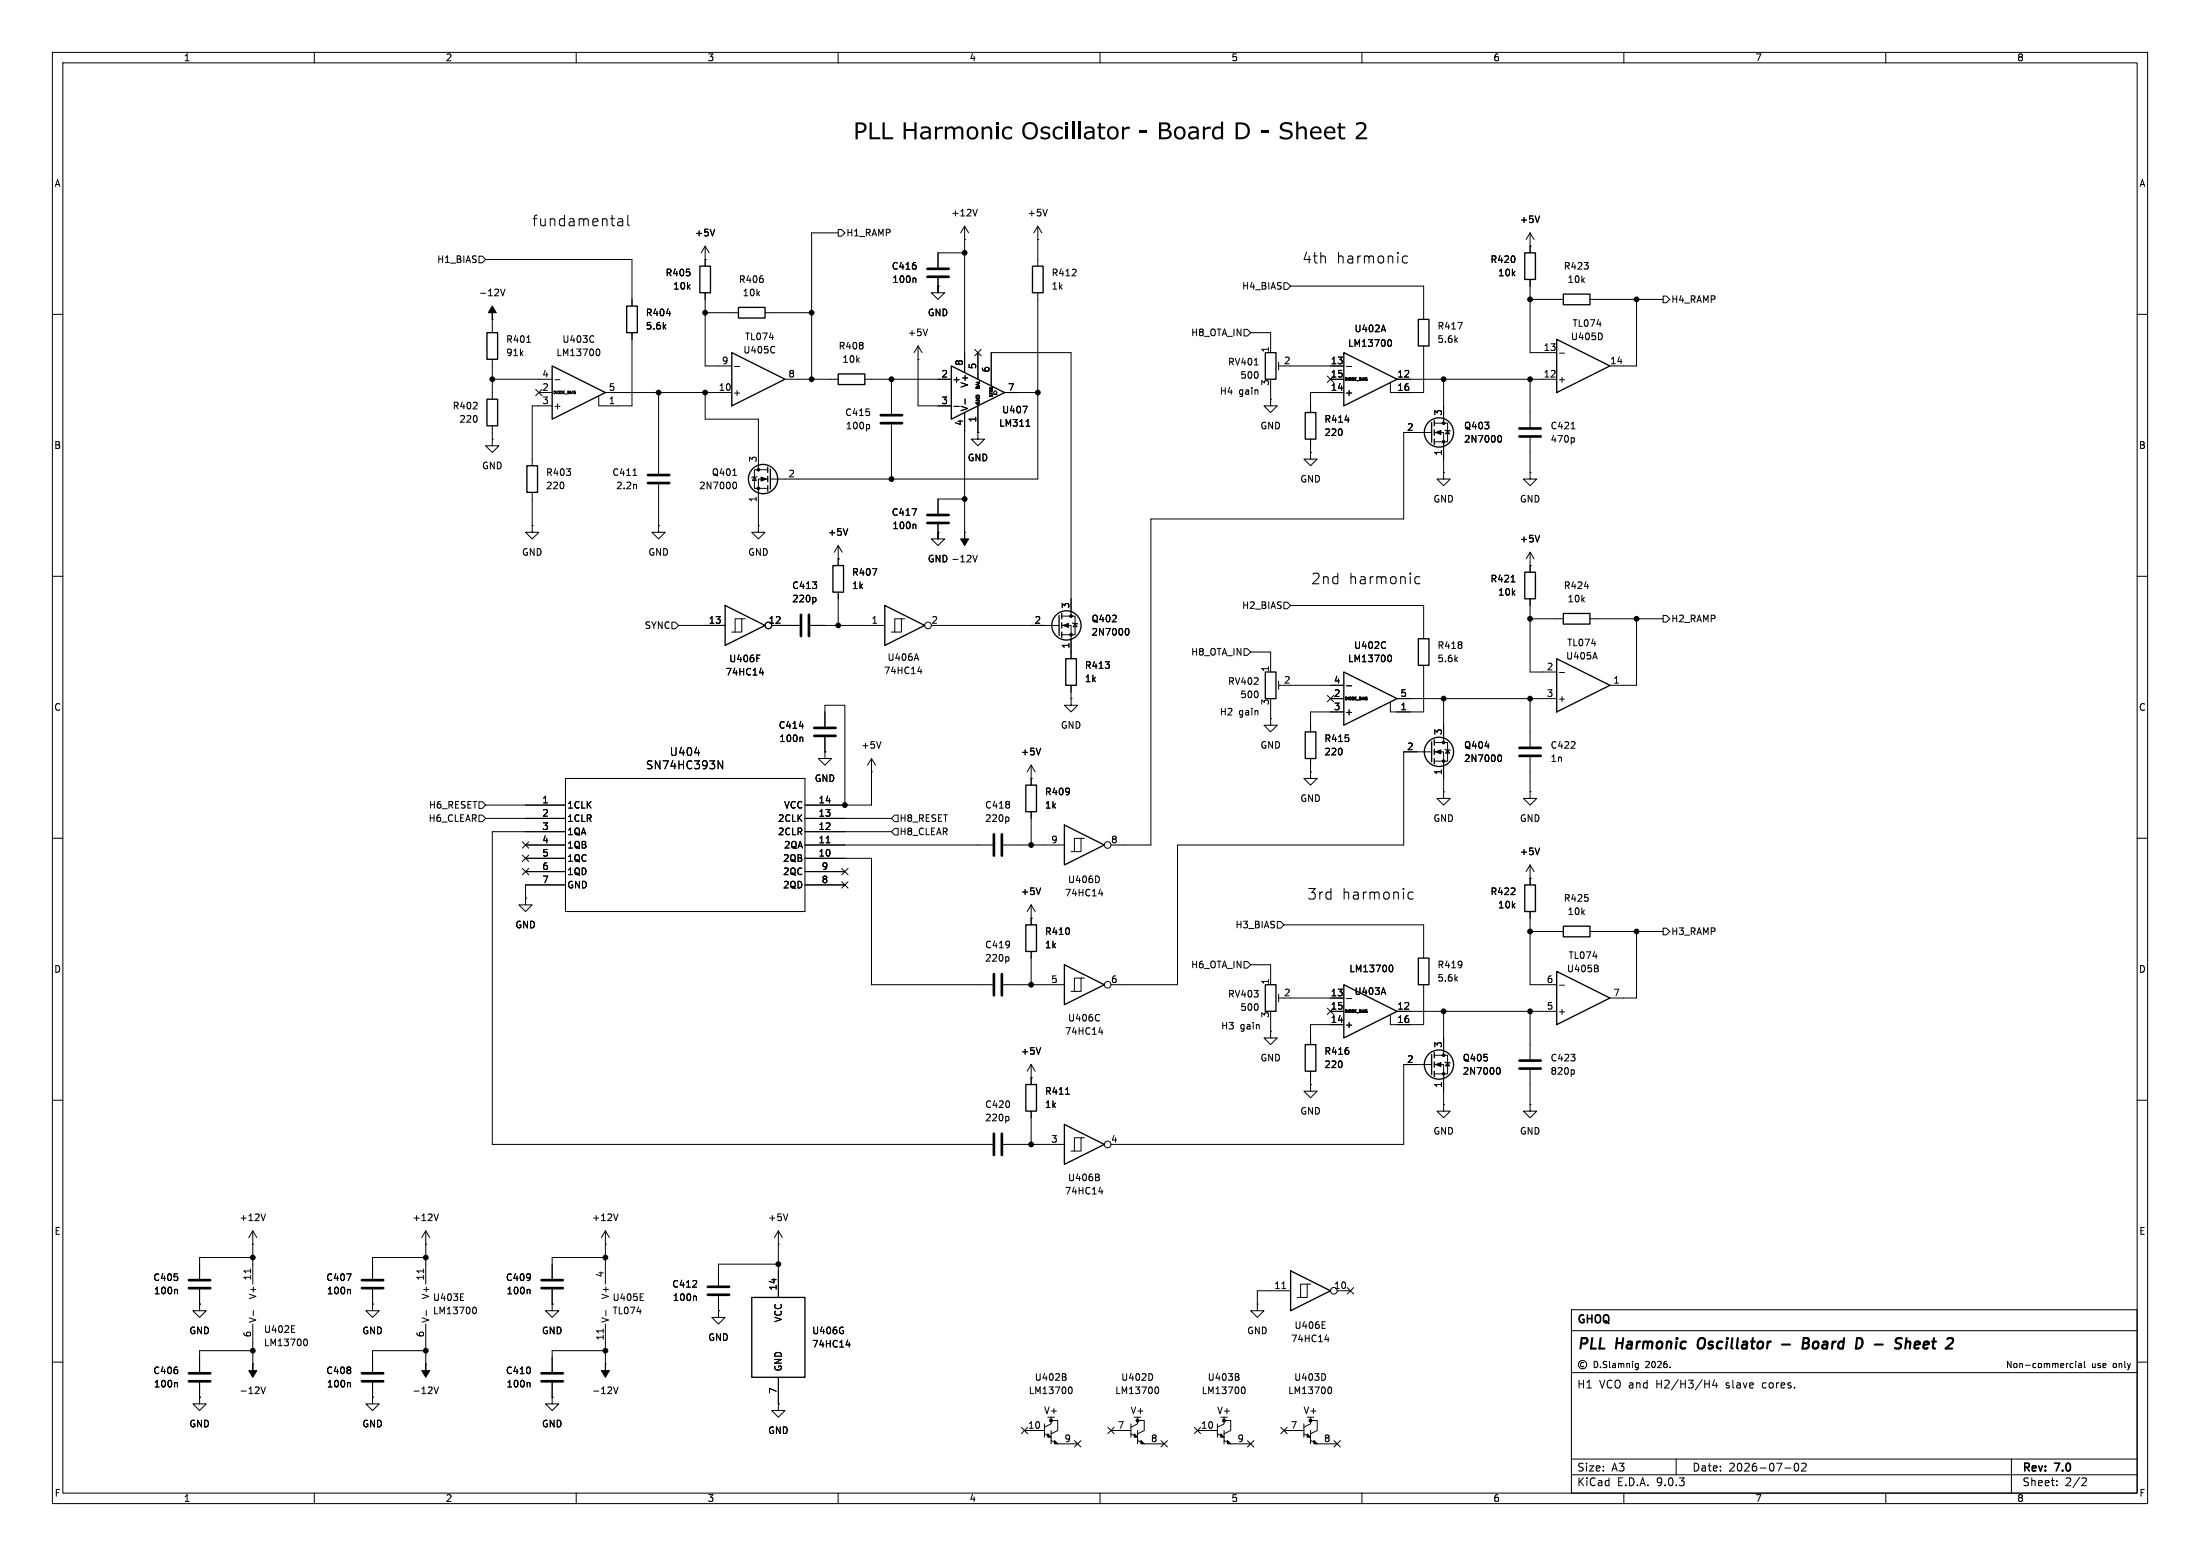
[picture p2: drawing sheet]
<svg xmlns="http://www.w3.org/2000/svg" width="420mm" height="297mm" viewBox="0 0 420 297" stroke-linecap="round" stroke-linejoin="round" font-family="sans-serif">
<g fill="none" stroke="#000" stroke-width=".19">
<path d="M10 10h400v277h-400zM12 12h396v273h-396zM60 10v2M110 10v2M160 10v2M210 10v2M260 10v2M310 10v2M360 10v2M186.6 39.9l-.5 1.3M199.9 39.9l-.4 1.3M91.4 48.9h.7l.6 .6-.6 .7h-.7z"/>
<path d="M92.7 49.5h27.9v8.9M95.6 55.2l.4 1.3 .4-1.3M118 41.8l.2-.1 .6 .1 .1 1.3M118.9 42.2l-.7 .1a.4 .4 0 0 0-.3 .4 .4 .4 0 0 0 .3 .4l.7-.1M119.9 41.1v1.7l.2 .3M127.2 59.8h.8M134.6 49.5h.1M134.6 55.9v14h5.1M134.6 47l-.7 1.3M134.6 47l.8 1.3M134.6 47v3.8M134.6 59.7h6.4"/>
<path d="M136.4 43.8l-.4 1.2M146 59.7h8.9M160 43.8h.7l.6 .7-.6 .6h-.7zM160 44.5h-5.1v27.9M174.7 53.1l.1 .2v.6M179.1 53.1v2.8h-1.3l1.3 1.3 1.2-1.3h-1.2v-1.3M179.1 54.6h.1M184.1 45.7h.1M184.1 43.2l.8 1.3M184.1 43.2l-.7 1.3M184.1 43.2v27.9M184.1 48.3h-5v2.8"/>
<path d="M198.1 45.7h.1M198.1 43.2v7.6M198.1 55.9v35.5h-51M198.1 43.2l.8 1.3M198.1 43.2l-.7 1.3M245.1 54h.6l.7 .6-.7 .6h-.6zM246.4 54.6h25.4v6.4M268.7 49l-.6-.1-.4 .3v.6l.2 .3 .2 .1 .6-.1M292.1 47h.1M292.1 44.5v3.8M292.1 53.3v14h5.1M292.1 57.2h6.3"/>
<path d="M292.1 44.5l-.8 1.2M292.1 44.5l.8 1.2M293.9 41.2l-.4 1.3M303.5 57.2h14M312.4 57.2v12.7h-5.1M317.5 56.5h.6l.7 .7-.7 .6h-.6zM10 60h2M94 61h.1M94 72.4h11.4M94 61v2.5M94 68.6v7.6M100.6 65.3h.7"/>
<path d="M102.3 74.3l1.2 1.2M102.9 74.9h2.5M103.5 74.3l-1.2 1.2M105.4 77.5h-3.8v11.4M105.9 72.5h1M113.3 64.1l.1 .1M113.4 65.2l-.1 .1M114 66.7l.1-.1a.68 .68 0 0 1 .4 .7 .68 .68 0 0 1-.4 .6l-.1-.1M115.6 74.9h24.1M120.6 63.5v14h-6.3v-1.9M125.7 74.9v15.5M134.6 74.9v5.1h10.2v9.7"/>
<path d="M140.2 69.9h1M147.8 66.2h.1M147.9 67.3h-.1M149.9 72.4h10.1M165.1 72.4h16.5M170.2 72.4v6.6M175.3 68.6h.1M175.3 66v11.5h6.3M175.3 66l-.8 1.3M175.3 66l.7 1.3M177.1 62.8l-.4 1.3M182.1 77.6h1"/>
<path d="M184.1 78.7v22.9M184.2 76.2v.9M186.1 66.7l1.2 1.2M186.7 67.3v5.1M186.7 77.5v5.1M187.3 66.7l-1.2 1.2M189.2 73.7v-6.4h15.3v50.3M189.6 75.3h.4l-.4-.4 .4-.4 .4 .4-.4 .4h.4M191.8 74.9h6.3M195.3 77.5h.8l-.5 1.3M237.5 62.9h.6l.7 .6-.7 .6h-.6zM238.8 63.5h3.8v3.8"/>
<path d="M239.5 69.7h.7M242.6 76.2v1.3h1.2l-1.2 1.2-1.3-1.2h1.3M242.6 76.2h.1M242.6 73.7v2.5M244.1 69.9h1M244.1 69.1v1.5M246.4 69.9h10.1M253.4 71.8l1.2 1.2M254 72.4h2.5M254.6 71.8l-1.2 1.2M256.5 74.9h-6.3v3.8M257.1 69.9h.9"/>
<path d="M264.1 62l.4 1.3M265.1 64.9l.1-.1a.68 .68 0 0 1 .5 .7 .68 .68 0 0 1-.5 .6h-.1M266.7 72.4h30.5M271.8 66v8.9h-6.4v-1.9M275.6 72.4v8.4M278.3 61.5h.8l-.5 1.3M292.1 72.4v9.1M297.7 67.4h1M305.8 63.9v.6M408 60h2M94 83.8v1.3h1.2l-1.2 1.3-1.3-1.3h1.3M94 83.8h.1"/>
<path d="M94 81.3v2.5M101.6 94v6.3M120.8 90.7h.8M121.4 92.5l.1 .8M125.7 92.5v7.8M139.9 90.7h.7M140.1 92.1l.1-.1a.68 .68 0 0 1 .4 .7 .68 .68 0 0 1-.4 .6l-.1-.1M144 91.1l.4 .6h-.8zM144.5 90.9l-1 .3M146.6 89.7h-2.6v3.5h2.6M146.6 91.4h-1.8v8.9M165.8 81l.2 .3v.3l-.2 .3"/>
<path d="M170.2 81v10.4M174.1 97.1h.9l-.6 1.3M184.1 95.3h-5v2.7M186.7 82.6v1.2h1.3l-1.3 1.3-1.3-1.3h1.3M186.7 82.6h.1M195.9 81.4h.7M250.2 86.4v1.2h1.3l-1.3 1.3-1.3-1.3h1.3M250.2 86.4h.1M250.2 83.8v2.6M256.8 80.2h.8M273.3 82.6h-5.3v16.5h-48.3v62.2h-7.6M273.8 80.8h2.6v3.5h-2.6"/>
<path d="M273.8 82.6h1.8v7.6M275.6 90.2v1.2h-1.3l1.3 1.3 1.3-1.3h-1.3M275.6 90.2h.1M275.8 82l1.1 .3M276.4 82.2l.3 .6h-.7zM286.1 83.2l.1-.1a.68 .68 0 0 1 .5 .7 .68 .68 0 0 1-.5 .6l-.1-.1M292.1 90.2v1.2h1.3l-1.3 1.3-1.3-1.3h1.3M292.1 90.2h.1M292.1 83.6v6.6M300 81.9h.7M300.3 83.6l.3 .2v.4l-.3 .2M10 110h2"/>
<path d="M101.6 100.3v1.3h1.3l-1.3 1.3-1.3-1.3h1.3M101.6 100.3h.1M125.7 100.3v1.3h1.3l-1.3 1.3-1.2-1.3h1.2M125.7 100.3h.1M128.3 118.7h.6l.6 .7-.6 .6h-.6zM129.5 119.4h8.9M141.6 118.1h-1.3v2.6M142.2 118.1h-.6v2.6h-1.9M144.8 100.3v1.3h1.2l-1.2 1.3-1.3-1.3h1.3M144.8 100.3h.1M147.3 119.4h5.4M154.7 119.4h14.2"/>
<path d="M155.5 114l.3 .3v.3l-.3 .3M160 106.7h.1M160 104.1v3.9M160 113v6.4M160 104.1l.8 1.3M160 104.1l-.7 1.3M161.8 100.9l-.4 1.3M166.5 108.5h.9l-.6 1.3M172.1 118.1h-1.3v2.6M172.7 118.1h-.6v2.6h-1.9M174.7 100.1l.1 .1v.7M177.8 119.4h24.4"/>
<path d="M179.1 100.1v2.8h-1.3l1.3 1.2 1.2-1.2h-1.2v-1.3M179.1 101.6h.1M184.1 101.6h.1M185.7 106l.4 1.3 .5-1.3M202.7 117.6h2.5v3.6h-2.5M202.7 119.4h1.8v6.3M204.7 118.9l1 .2M205.2 119l.4 .6h-.7zM245.1 114.9h.6l.7 .7-.7 .6h-.6zM246.4 115.6h25.4v6.3M271.1 110.2l-.6-.1-.4 .4v.5l.2 .3 .2 .1 .6-.1M288.5 111.1h.7"/>
<path d="M292.1 108h.1M292.1 105.4v3.8M292.1 114.3v14h5.1M292.1 105.4l-.8 1.3M292.1 105.4l.8 1.3M292.1 118.1h6.3M293.9 102.2l-.4 1.2M302.5 111.9h.8M303.5 118.1h14M312.4 118.1v12.7h-5.1M317.5 117.5h.6l.7 .6-.7 .6h-.6zM408 110h2"/>
<path d="M144.5 125h.6M145 128.4h.8M145.6 128v.8M152.6 138.6h.8M157.5 138.7v-4.1h3.8v19.1M174.9 124.8l.5 1.3M175.2 128.2h.8M175.8 127.7v.9M204.5 133.4v1.2h1.2l-1.2 1.3-1.3-1.3h1.3M204.5 133.4h.1M204.5 130.8v2.6M215 120h.1a.68 .68 0 0 1 .4 .6 .68 .68 0 0 1-.4 .6h-.1"/>
<path d="M237.5 123.8h.6l.7 .7-.7 .6h-.6zM238.8 124.5h3.8v3.8M242.6 137.2v1.2h1.2l-1.2 1.3-1.3-1.3h1.3M242.6 137.2h.1M242.6 134.6v2.6M244.1 130v1.6M244.1 130.8h1M246.4 130.8h10.1M253.4 132.7l1.2 1.3M254 133.4h2.5M254.6 132.7l-1.2 1.3M256.5 135.9h-6.3v3.8"/>
<path d="M257.1 130.9h.9M264.4 122.6h.1M264.5 123.6l-.1 .1M265.1 125.1l.1-.1a.68 .68 0 0 1 .5 .7 .68 .68 0 0 1-.5 .6l-.1-.1M266.7 133.4h30.5M271.8 127v8.9h-6.4v-1.9M275.6 133.4v8.3M292.1 133.4v9.1M297.7 128.4h1M304.5 124.5l.4 1.3M10 160h2M91.4 155.6h.7l.6 .6-.6 .6h-.7z"/>
<path d="M91.4 153h.7l.6 .7-.6 .6h-.7zM92.7 153.7h15.2M92.7 156.2h15.2M107.9 148.6h45.8v25.4h-45.8zM107.9 158.8h-13.9v59.6h95.5M132.6 143.7h1M137.1 145.2l.9 1.5v-1.5M153.1 140.7l.2 .2v.6M153.7 156.2h16.5M153.7 158.8h16.5M157.5 143.5v1.3h1.2l-1.2 1.3-1.3-1.3h1.3M157.5 143.5h.1"/>
<path d="M157.5 140.7v2.8M166.4 147.3h.1M166.4 144.8v8.9h-12.7M166.4 144.8l.7 1.3M166.4 144.8l-.8 1.3M168.2 141.5l-.4 1.3M170.8 158.1h.6v1.3h-.6l-.6-.6zM170.8 155.6h.6v1.2h-.6l-.6-.6zM192.4 155.9l.2 .3v.3l-.2 .3M196.8 148.6h.1M196.8 146.1l.8 1.2M196.8 146.1l-.7 1.2"/>
<path d="M196.8 146.1v3.8M196.8 154.9v6.4M198.7 142.8l-.5 1.3M250.2 147.3v1.3h1.3l-1.3 1.3-1.3-1.3h1.3M250.2 147.3h.1M250.2 144.8v2.5M273.3 143.5h-5.3v17.8h-43.2v26.7h-12.7M273.8 141.7h2.6v3.6h-2.6M273.8 143.5h1.8v7.6M275.6 151.1v1.3h-1.3l1.3 1.3 1.3-1.3h-1.3M275.6 151.1h.1M275.8 143l1.1 .3"/>
<path d="M276.4 143.1l.3 .7h-.7zM286.1 144.1h.1a.68 .68 0 0 1 .5 .6 .68 .68 0 0 1-.5 .7l-.1-.1M292.1 151.1v1.3h1.3l-1.3 1.3-1.3-1.3h1.3M292.1 151.1h.1M292.1 144.5v6.6M408 160h2M99.7 163.2l1.2 1.2M99.7 160.7l1.2 1.2M99.7 165.8l1.2 1.2M100.3 171.5v1.2h1.3l-1.3 1.3-1.2-1.3h1.2M100.3 171.5h.1M100.3 161.3h7.6"/>
<path d="M100.3 163.8h7.6M100.3 166.4h7.6M100.9 163.2l-1.2 1.2M100.9 160.7l-1.2 1.2M100.9 165.8l-1.2 1.2M107.9 168.9h-7.6v2.6M153.7 161.3h35.8M153.7 163.8h12.7v24.2h23.1M153.7 166.4h7.6M153.7 168.9h7.6M157.7 160.9h.7M160.7 168.3l1.2 1.2"/>
<path d="M160.7 165.8l1.2 1.2M161.9 168.3l-1.2 1.2M161.9 165.8l-1.2 1.2M191.5 161.3h11.7M196.8 175.3h.1M196.8 172.7v3.8M196.8 172.7l.8 1.3M196.8 172.7l-.7 1.3M198.7 169.5l-.5 1.3M206.4 160h-1.3v2.6M207 160h-.6v2.6h-1.9M209.8 170.6h.7"/>
<path d="M209.8 167.5v.7M210.4 170.2v.8M243.8 175.9h.7l.6 .6-.6 .7h-.7zM245.1 176.5h26.7v6.4M269.8 170.4l-.6-.1-.4 .4v.5l.2 .3 .2 .1 .6-.1M292.1 167.6h.1M292.1 174v14h5.1M292.1 165.1v3.8M292.1 177.8h6.3M292.1 165.1l-.8 1.3M292.1 165.1l.8 1.3M293.9 161.9l-.4 1.2"/>
<path d="M303.5 177.8h14M312.4 177.8v12.7h-5.1M317.5 177.2h.6l.7 .6-.7 .6h-.6zM191.5 188h11.7M192.4 182.6l.2 .3v.3l-.2 .3M196.8 181.6v6.4M198.7 200l-.5 1.2M206.4 186.7h-1.3v2.5M207 186.7h-.6v2.5h-1.9M209.8 197h.7M209.8 193.7h.1M209.9 194.8h-.1"/>
<path d="M210.4 196.6v.8M237.5 183.5h.6l.7 .7-.7 .6h-.6zM238.8 184.2h3.8v3.8M242.6 196.9v1.2h1.2l-1.2 1.3-1.3-1.3h1.3M242.6 196.9h.1M242.6 194.3v2.6M244.1 189.7v1.6M244.1 190.5h1M246.4 190.5h10.1M253.4 192.4l1.2 1.2M254 193h2.5M254.6 192.4l-1.2 1.2"/>
<path d="M256.5 195.6h-6.3v3.8M257.1 190.6h.9M264.1 188.5l.4 1.3M265.4 184.3l.1-.1a.68 .68 0 0 1 .4 .7 .68 .68 0 0 1-.4 .6l-.1-.1M266.7 193h30.5M271.8 188v7.6h-6.4v-1.9M275.6 193v8.4M292.1 193v9.2M297.7 188.1h1M304.8 184.8l.3 .3v.3l-.2 .1M305 184.3l.1 .2-.1 .3M10 210h2"/>
<path d="M191.5 218.4h11.7M192.4 213.1l.2 .2v.4l-.2 .2M196.8 205.7h.1M196.8 203.2v3.8M196.8 212.1v6.3M196.8 203.2l.8 1.3M196.8 203.2l-.7 1.3M203.4 208.9h.8M206.4 217.2h-1.3v2.5M207 217.2h-.6v2.5h-1.9M250.2 207v1.3h1.3l-1.3 1.3-1.3-1.3h1.3M250.2 207h.1"/>
<path d="M250.2 204.5v2.5M273.3 203.2h-5.3v15.2h-55.9M273.8 201.4h2.6v3.6h-2.6M273.8 203.2h1.8v7.6M275.6 210.8v1.3h1.3l-1.3 1.3-1.3-1.3h1.3M275.6 210.8h.1M275.8 202.7l1.1 .2M276.4 202.8l.3 .7h-.7zM285.8 203.8h.2a.68 .68 0 0 1 .4 .6 .68 .68 0 0 1-.4 .6h-.2M292.1 210.8v1.3h1.3l-1.3 1.3-1.3-1.3h1.3M292.1 210.8h.1M292.1 204.2v6.6"/>
<path d="M300.3 204.2l.3 .2v.4l-.3 .2M408 210h2M48.3 237.5h.1M48.3 234.9l-.8 1.3M48.3 234.9l.7 1.3M48.3 234.9v10.2M50.7 231.7l-.4 1.3M81.3 237.5h.1M81.3 234.9l-.8 1.3M81.3 234.9l.7 1.3M81.3 234.9v10.2M83.7 231.7l-.4 1.3"/>
<path d="M115.6 237.5h.1M115.6 234.9v10.2M115.6 234.9l-.8 1.3M115.6 234.9l.7 1.3M118 231.7l-.4 1.3M148.6 237.5h.1M148.6 234.9v12.7M148.6 234.9l.8 1.3M148.6 234.9l-.8 1.3M150.4 231.7l-.4 1.3M209.6 224.7l.3 .2-.1 .3-.2 .2M209.7 224.2l.1 .1-.1 .3"/>
<path d="M209.8 227.5h.7M210.4 227.1v.8M33.7 246.1l.2 .2v.7M38.1 248.9v1.3h1.3l-1.3 1.3-1.3-1.3h1.3M38.1 248.9h.1M38.1 246.1v2.8M47.8 242.2v.8M48.3 252.7v7.6M48.3 240h-10.2v4.1M48.3 257.8h-10.2v4.1M48.4 250.1v1M55.7 254.3h.6"/>
<path d="M55.7 253.1h.6M58.1 255.7l.2-.1a.68 .68 0 0 1 .4 .6 .68 .68 0 0 1-.4 .7l-.2-.1M66.2 243.1h.8l-.5 1.3M66.7 246.1l.2 .2v.7M71.1 248.9v1.3h1.3l-1.3 1.3-1.3-1.3h1.3M71.1 248.9h.1M71.1 246.1v2.8M80.9 242.2v.8M81.3 252.7v7.6M81.3 240h-10.2v4.1M81.3 257.8h-10.2v4.1M81.4 250.1v1"/>
<path d="M87.9 248.2h.6M87.9 247h.6M90.4 249.6l.1-.1a.68 .68 0 0 1 .5 .6 .68 .68 0 0 1-.5 .7l-.1-.1M101 246.1l.2 .2v.7M105.4 248.9v1.3h1.3l-1.3 1.3-1.3-1.3h1.3M105.4 248.9h.1M105.4 246.1v2.8M115.2 253.7v.7M115.6 252.7v7.6M115.6 240h-10.2v4.1M115.6 257.8h-10.2v4.1M115.7 250.1v1"/>
<path d="M122.2 248.2h.6M122.2 247h.6M132.8 247.4l.1 .2v.6M137.2 250.2v1.3h1.2l-1.2 1.2-1.3-1.2h1.3M137.2 250.2h.1M137.2 247.4v2.8M148.6 241.3h-11.4v4.1M161.5 256.7h.8M162.1 256.3v.8M240 248.9v1.3h1.3l-1.3 1.3-1.2-1.3h1.2M240 248.9h.1M244.7 246h.7"/>
<path d="M246.4 246.4h-6.4v2.5M249.6 245.1h-1.3v2.5M250.2 245.1h-.6v2.5h-2M252.4 253.6h.6M252.4 252.3h.6M252.9 255.7h.8M253.5 255.3v.8M255.3 246.4h2.5M257.2 245.8l1.2 1.2M258.4 245.8l-1.2 1.2M300 250h108v35h-108zM300 254h108"/>
<path d="M304.3 259.8a.61 .61 0 0 1 .7 .6 .61 .61 0 0 1-.7 .6zM306.7 259.9l-.4-.1-.2 .3 .1 .3 .5 .2v.3l-.2 .1h-.4M307.3 259.8v1.1l.1 .1M311.7 259.8v.2M396.3 259.8v.2M397.9 259.8v1.1l.2 .1M10 260h2M33.7 263.9l.2 .2v.6M38.1 266.7v1.3h1.3l-1.3 1.2-1.3-1.2h1.3M38.1 266.7h.1M38.1 263.9v2.8M48.3 260.3h.1"/>
<path d="M49.8 264.7l.5 1.3 .4-1.3M66.7 263.9l.2 .2v.6M71.1 266.7v1.3h1.3l-1.3 1.2-1.3-1.2h1.3M71.1 266.7h.1M71.1 263.9v2.8M81.3 260.3h.1M82.9 264.7l.4 1.3 .4-1.3M101 263.9l.2 .2v.6M105.4 266.7v1.3h1.3l-1.3 1.2-1.3-1.2h1.3M105.4 266.7h.1M105.4 263.9v2.8M115.6 260.3h.1"/>
<path d="M117.1 264.7l.5 1.3 .4-1.3M148.6 268v1.2h1.3l-1.3 1.3-1.3-1.3h1.3M148.6 268h.1M148.6 262.9v5.1M195 272.4l1.2 1.3M195.6 273h3.8M196.2 272.4l-1.2 1.3M199.4 271.8v2.5M199.4 273.7l1.3 .6M200.7 270.5v1.3l-1.3 .6M200.7 271.1h1.2v1.9l-1.2 .7M200.7 275l1.2 .6h3.8"/>
<path d="M200.7 273v2.6M203.2 262.8l.3 .2v.3l-.2 .2M203.4 262.3l.1 .1-.1 .3M204.1 264.8l.2-.1a.68 .68 0 0 1 .4 .7 .68 .68 0 0 1-.4 .6l-.2-.1M205.1 275l1.2 1.2M206.3 275l-1.2 1.2M211.5 272.4l1.2 1.3M212.1 273h3.8M212.7 272.4l-1.2 1.3M215.9 271.8v2.5M215.9 273.7l1.3 .6M217.2 270.5v1.3l-1.3 .6"/>
<path d="M217.2 271.1h1.2v1.9l-1.2 .7M217.2 275l1.2 .6h3.8M217.2 273v2.6M220 262.5v.7M220.6 264.8l.2-.1a.68 .68 0 0 1 .4 .7 .68 .68 0 0 1-.4 .6l-.2-.1M221.6 275l1.3 1.2M222.9 275l-1.3 1.2M228 272.4l1.2 1.3M228.6 273h3.8M229.2 272.4l-1.2 1.3M232.4 271.8v2.5M232.4 273.7l1.3 .6"/>
<path d="M233.7 270.5v1.3l-1.3 .6M233.7 271.1h1.2v1.9l-1.2 .7M233.7 275l1.2 .6h3.9M233.7 273v2.6M236.3 262.8l.3 .2-.1 .3-.2 .2M236.4 262.3l.1 .1-.1 .3M237.2 264.8l.1-.1a.68 .68 0 0 1 .4 .7 .68 .68 0 0 1-.4 .6l-.1-.1M238.2 275l1.2 1.2M239.4 275l-1.2 1.2M244.5 272.4l1.2 1.3M245.1 273h3.8M245.7 272.4l-1.2 1.3"/>
<path d="M248.9 271.8v2.5M248.9 273.7l1.3 .6M250.2 270.5v1.3l-1.3 .6M250.2 271.1h1.3v1.9l-1.3 .7M250.2 273v2.6M250.2 275l1.3 .6h3.8M253 262.5v.7M253.7 264.8l.1-.1a.68 .68 0 0 1 .4 .7 .68 .68 0 0 1-.4 .6l-.1-.1M254.7 275l1.2 1.2M255.9 275l-1.2 1.2M300 262h108M300 278.5h108"/>
<path d="M302.3 260.1a.41 .41 0 0 0-.6 .4 .41 .41 0 0 0 .6 .3M305.5 260.9v.1M307.9 260.3h.4l.1 .7M308.4 260.5l-.6 .3 .2 .2h.4M309 260.4l.3-.2 .2 .2M309 260.2v.8M309.5 260.4l.2-.2 .2 .1 .1 .7M309.5 260.4v.6M310.6 260.4l.4-.1 .1 .7M310.6 260.2v.8M311.7 260.2v.8M312.7 260.3l-.3-.1-.2 .3 .1 .5h.4"/>
<path d="M312.7 260.2v1l-.2 .2h-.3M320 278.5v3M325.4 264.2h.9M326.3 263.4v1.5M327.3 263.4l-.4 1h1M327.7 263.9v1M342.7 279.4l.2-.1a.8 .8 0 0 1 .5 .7 .8 .8 0 0 1-.5 .8l-.2-.2-.2-.4zM343.9 279.4l.6-.1 .2 .1 .1 .3-.9 1.1h.9M384 278.5v6.5M395.4 260.2l.3 .1M395.7 261h-.3M396.3 260.2v.8"/>
<path d="M396.8 260.3h.5v.7M397.3 260.5l-.5 .3 .1 .2h.4M408 260h2M60 285v2M110 285v2M160 285v2M210 285v2M260 285v2M300 281.5h108M310 285v2M340.7 280.2h1.2M360 285v2"/>
<path d="M392.7 283.4v.2M392.7 282.7v.1M397.7 282.1l.5 .1 .1 .3-.9 1.1h.9"/>
<circle cx="146.7" cy="119.4" r=".63"/>
<circle cx="177.2" cy="119.4" r=".63"/>
<circle cx="211.5" cy="161.3" r=".63"/>
<circle cx="211.5" cy="188" r=".63"/>
<circle cx="211.5" cy="218.4" r=".63"/>
<circle cx="254.6" cy="246.4" r=".63"/>
<circle cx="302.1" cy="260.5" r=".8"/>
</g>
<path d="M324.3 255.7a1.5 1.5 0 0 0 0 1.6M340.2 256.6h1.5M344.2 256.4h.7M344.3 255.4l.9 .1a.51 .51 0 0 1 .1 .5 .51 .51 0 0 1-.4 .4l.3 .1a.58 .58 0 0 1-.3 .9h-.8zM363.1 255.5a.85 .85 0 0 0-1.1 .1v.6M363.9 256.3a.49 .49 0 0 1 .8 .1l-.1 1M364 255.4l-.3 2M366.3 256.1l-.6 .1-.2 .9 .2 .3h.4M366.5 256.5l-1 .2" fill="none" stroke="#000" stroke-width=".4"/>
<g fill="none" stroke="#000" stroke-width=".25">
<path d="M119.6 58.4h2.1v5.1h-2.1zM133.6 50.8h2v5.1h-2zM141 58.7h5v2h-5zM197.1 50.8h2v5.1h-2zM291.1 48.3h2v5h-2zM298.4 56.1h5.1v2.1h-5.1zM93 63.5h2v5.1h-2zM93 76.2h2v5.1h-2zM105.4 69.9l10.2 5-10.2 5.1zM139.7 67.3l10.2 5.1-10.2 5.1zM160 71.4h5.1v2h-5.1zM181.6 69.9l10.2 5-10.2 5.1z"/>
<path d="M241.6 67.3h2v5.1h-2zM249.2 78.7h2v5.1h-2zM256.5 67.3l10.2 5.1-10.2 5.1zM270.8 61h2v5h-2zM297.2 64.8l10.1 5.1-10.1 5zM100.6 88.9h2v5.1h-2zM146.6 89.2v1M146.6 90.9v1M146.6 92.7v1M147.1 89.5v3.8M273.3 80.6v3.9M273.8 80.3v1"/>
<path d="M273.8 82v1.1M273.8 83.8v1M138.4 115.6l7.6 3.8-7.6 3.8zM159 108h2v5h-2zM168.9 115.6l7.6 3.8-7.6 3.8zM202.2 117.5v3.8M202.7 117.1v1M202.7 118.9v1M291.1 109.2h2v5.1h-2zM298.4 117.1h5.1v2h-5.1zM202.7 120.7v1M203.5 125.7h2v5.1h-2z"/>
<path d="M241.6 128.3h2v5.1h-2zM249.2 139.7h2v5.1h-2zM256.5 128.3l10.2 5.1-10.2 5zM270.8 121.9h2v5.1h-2zM297.2 125.7l10.1 5.1-10.1 5.1zM195.8 149.9h2.1v5h-2.1zM203.2 157.5l7.6 3.8-7.6 3.8zM273.3 141.6v3.8M273.8 141.2v1M273.8 143v1M273.8 144.8v1M195.8 176.5h2.1v5.1h-2.1z"/>
<path d="M291.1 168.9h2v5.1h-2zM298.4 176.8h5.1v2h-5.1zM203.2 184.2l7.6 3.8-7.6 3.8zM241.6 188h2v5h-2zM249.2 199.4h2v5.1h-2zM256.5 188l10.2 5-10.2 5.1zM270.8 182.9h2v5.1h-2zM297.2 185.4l10.1 5.1-10.1 5.1zM195.8 207h2.1v5.1h-2.1zM203.2 214.6l7.6 3.8-7.6 3.8zM273.3 201.3v3.8M273.8 200.9v1"/>
<path d="M273.8 202.7v1M273.8 204.5v1M143.5 247.6h10.2v15.3h-10.2zM246.4 242.6l7.6 3.8-7.6 3.8z"/>
<circle cx="145.7" cy="91.4" r="2.79"/>
<circle cx="274.7" cy="82.5" r="2.79"/>
<circle cx="203.6" cy="119.4" r="2.79"/>
<circle cx="274.7" cy="143.5" r="2.79"/>
<circle cx="274.7" cy="203.2" r="2.79"/>
</g>
<g fill="none" stroke="#000" stroke-width=".51">
<path d="M177 51.3h4.1M177 52.8h4.1M168.1 79.2h4.1M123.7 90.7h4.1M123.7 92.2h4.1M168.1 80.8h4.1M177 98.3h4.1M177 99.8h4.1M290.1 81.8h4M290.1 83.3h4M152.9 117.3v4.1M154.4 117.3v4.1"/>
<path d="M155.4 138.9h4.1M155.4 140.5h4.1M189.7 159.3v4M191.3 159.3v4M290.1 142.7h4M290.1 144.3h4M189.7 185.9v4.1M191.3 185.9v4.1M189.7 216.4v4.1M191.3 216.4v4.1M290.1 202.4h4M290.1 204h4"/>
<path d="M36.1 244.3h4M36.1 245.9h4M69.1 244.3h4.1M69.1 245.9h4.1M103.4 244.3h4M103.4 245.9h4M135.1 245.6h4.1M135.1 247.1h4.1M36.1 262.1h4M36.1 263.7h4M69.1 262.1h4.1M69.1 263.7h4.1"/>
<path d="M103.4 262.1h4M103.4 263.7h4"/>
</g>
<g fill="#000" stroke="#000" stroke-width=".19">
<path d="M94 58.4l.7 1.3h-.7v1.3v-1.3h-.8zM145.3 91.1l1 .3-1 .4zM274.1 82.6l1-.4v.7zM184.1 101.6v1.3h.8l-.8 1.2-.7-1.2h.7zM202.9 119.4l1.1-.4v.8zM274.1 143.5l1-.4v.8zM274.1 203.2l1-.4v.8zM48.3 260.3v1.3h.7l-.7 1.3-.8-1.3h.8zM81.3 260.3v1.3h.7l-.7 1.3-.8-1.3h.8zM115.6 260.3v1.3h.7l-.7 1.3-.8-1.3h.8zM200 273.7l.7 .6h-.7zM201.3 275l.6 .6h-.6z"/>
<path d="M216.5 273.7l.7 .6h-.7zM217.8 275l.6 .6h-.6zM233 273.7l.7 .6h-.7zM234.3 275l.6 .6h-.6zM249.6 273.7l.6 .6h-.6zM250.8 275l.7 .6h-.7z"/>
<circle cx="134.6" cy="59.7" r=".46"/>
<circle cx="154.9" cy="59.7" r=".46"/>
<circle cx="184.1" cy="48.3" r=".46"/>
<circle cx="292.1" cy="57.2" r=".46"/>
<circle cx="312.4" cy="57.2" r=".46"/>
<circle cx="94" cy="72.4" r=".46"/>
<circle cx="125.7" cy="74.9" r=".46"/>
<circle cx="134.6" cy="74.9" r=".46"/>
<circle cx="154.9" cy="72.4" r=".46"/>
<circle cx="170.2" cy="72.4" r=".46"/>
<circle cx="198.1" cy="74.9" r=".46"/>
<circle cx="275.6" cy="72.4" r=".46"/>
<circle cx="292.1" cy="72.4" r=".46"/>
<circle cx="144.8" cy="93.2" r=".25"/>
<circle cx="144.8" cy="89.7" r=".25"/>
<circle cx="170.2" cy="91.4" r=".46"/>
<circle cx="184.1" cy="95.3" r=".46"/>
<circle cx="275.6" cy="80.8" r=".25"/>
<circle cx="275.6" cy="84.3" r=".25"/>
<circle cx="160" cy="119.4" r=".46"/>
<circle cx="204.5" cy="117.6" r=".25"/>
<circle cx="292.1" cy="118.1" r=".46"/>
<circle cx="312.4" cy="118.1" r=".46"/>
<circle cx="204.5" cy="121.2" r=".25"/>
<circle cx="275.6" cy="133.4" r=".46"/>
<circle cx="292.1" cy="133.4" r=".46"/>
<circle cx="161.3" cy="153.7" r=".46"/>
<circle cx="275.6" cy="141.7" r=".25"/>
<circle cx="275.6" cy="145.3" r=".25"/>
<circle cx="196.8" cy="161.3" r=".46"/>
<circle cx="292.1" cy="177.8" r=".46"/>
<circle cx="312.4" cy="177.8" r=".46"/>
<circle cx="196.8" cy="188" r=".46"/>
<circle cx="275.6" cy="193" r=".46"/>
<circle cx="292.1" cy="193" r=".46"/>
<circle cx="196.8" cy="218.4" r=".46"/>
<circle cx="275.6" cy="205" r=".25"/>
<circle cx="275.6" cy="201.4" r=".25"/>
<circle cx="48.3" cy="257.8" r=".46"/>
<circle cx="48.3" cy="240" r=".46"/>
<circle cx="81.3" cy="257.8" r=".46"/>
<circle cx="81.3" cy="240" r=".46"/>
<circle cx="115.6" cy="257.8" r=".46"/>
<circle cx="115.6" cy="240" r=".46"/>
<circle cx="148.6" cy="241.3" r=".46"/>
</g>
<g fill="#000" stroke="#000" stroke-width=".25">
<circle cx="200.7" cy="271.1" r=".25"/>
<circle cx="217.2" cy="271.1" r=".25"/>
<circle cx="233.7" cy="271.1" r=".25"/>
<circle cx="250.2" cy="271.1" r=".25"/>
</g>
<path d="M191.6 24.4a1.4 1.4 0 0 1 1.6-.1v.5a.89 .89 0 0 0-1.5 .3 .89 .89 0 0 0 1.1 1.1l.4-.2v.4a1.29 1.29 0 0 1-1.7-.2 1.29 1.29 0 0 1 .1-1.8zM214.2 24.2h.4v.3l.6-.3h.5v.4h-.6l-.5 .3v1.7h-.4z" fill="#000"/>
<g font-size="4.4">
<text x="162.9" y="28">PLL Harmonic</text>
<text x="194.9" y="28">Oscillator</text>
<text x="217.2" y="28">- Board D - Sheet 2</text>
</g>
<g font-size="2.8">
<text x="101.5" y="43.4">fundamental</text>
<text x="248.5" y="50.5">4th</text>
<text x="255.1" y="50.5">harmonic</text>
<text x="250.2" y="111.7">2nd</text>
<text x="257.4" y="111.7">harmonic</text>
<text x="249.5" y="171.9">3rd</text>
<text x="256.1" y="171.9">harmonic</text>
<text x="301" y="258.1">PLL</text>
<text x="308.6" y="258.1">Harmonic</text>
<text x="325" y="258.1">Oscillator</text>
<text x="346.6" y="258.1">Board</text>
<text x="357.6" y="258.1">D</text>
<text x="361.9" y="258.1">-</text>
<text x="366.7" y="258.1">Sheet</text>
</g>
<g font-size="2.1">
<text x="123.2" y="147">SN74HC393N</text>
<text x="127.8" y="144.5">U404</text>
<text x="301" y="253">GHOQ</text>
<text x="301" y="265.2">H1</text>
<text x="305.3" y="265.2">VCO and</text>
<text x="316.3" y="265.2">H2/H3/H4</text>
<text x="329.8" y="265.2">slave</text>
<text x="336.8" y="265.2">cores.</text>
<text x="301" y="281.1">Size:</text>
<text x="307.6" y="281.1">A3</text>
<text x="323" y="281.1">Date:</text>
<text x="330" y="281.1">2026-07-02</text>
<text x="386" y="281.3">Rev:</text>
<text x="392.4" y="281.3">7.0</text>
<text x="301" y="283.9">KiCad</text>
<text x="308.7" y="283.9">E.D.A.</text>
<text x="316.3" y="283.9">9.0.3</text>
<text x="386" y="283.9">Sheet:</text>
<text x="394.2" y="283.9">2/2</text>
</g>
<g font-size="1.8">
<text x="35" y="11.9">1</text>
<text x="85" y="11.9">2</text>
<text x="135" y="11.9">3</text>
<text x="185" y="11.9">4</text>
<text x="235" y="11.9">5</text>
<text x="285" y="11.9">6</text>
<text x="335" y="11.9">7</text>
<text x="385" y="11.9">8</text>
<text x="10.3" y="35.9">A</text>
<text x="408.3" y="35.9">A</text>
<text x="181.5" y="41.5">+12V</text>
<text x="196.1" y="41.5">+5V</text>
<text x="132.6" y="45.3">+5V</text>
<text x="161.5" y="45.3">H1_RAMP</text>
<text x="290.1" y="42.8">+5V</text>
<text x="83.4" y="50.4">H1_BIAS</text>
<text x="127" y="52.9">R405</text>
<text x="170.1" y="51.7">C416</text>
<text x="200.7" y="52.9">R412</text>
<text x="284.4" y="50.4">R420</text>
<text x="285.9" y="52.9">10k</text>
<text x="298.4" y="51.7">R423</text>
<text x="91.3" y="56.7">-12V</text>
<text x="128.4" y="55.5">10k</text>
<text x="141" y="54.2">R406</text>
<text x="141.7" y="56.7">10k</text>
<text x="170.3" y="54.2">100n</text>
<text x="200.7" y="55.5">1k</text>
<text x="237" y="55.5">H4_BIAS</text>
<text x="299.2" y="54.2">10k</text>
<text x="319" y="58">H4_RAMP</text>
<text x="96.5" y="65.6">R401</text>
<text x="107.3" y="65.6">U403C</text>
<text x="123.2" y="60.6">R404</text>
<text x="123.2" y="63.1">5.6k</text>
<text x="142.1" y="65.1">TL074</text>
<text x="173.2" y="64.4">+5V</text>
<text x="177" y="60.6">GND</text>
<text x="227.3" y="64.4">H8_OTA_IN</text>
<text x="258.5" y="63.6">U402A</text>
<text x="274.3" y="63.1">R417</text>
<text x="274.3" y="65.6">5.6k</text>
<text x="299.8" y="65.1">U405D</text>
<text x="300.1" y="62.6">TL074</text>
<text x="96.5" y="68.2">91k</text>
<text x="106.1" y="68.2">LM13700</text>
<text x="137.7" y="69.6">9</text>
<text x="141.8" y="67.7">U405C</text>
<text x="160" y="66.9">R408</text>
<text x="160.7" y="69.4">10k</text>
<text x="183.9" y="69.9" transform="rotate(-90 183.9 69.9)">8</text>
<text x="186.4" y="70.6" transform="rotate(-90 186.4 70.6)">5</text>
<text x="189" y="71.2" transform="rotate(-90 189 71.2)">6</text>
<text x="234.3" y="70">RV401</text>
<text x="242.3" y="67.4" transform="rotate(-90 242.3 67.4)">1</text>
<text x="245" y="69.6">2</text>
<text x="254" y="69.6">13</text>
<text x="257.3" y="66.4">LM13700</text>
<text x="294.6" y="67.1">13</text>
<text x="307.3" y="69.6">14</text>
<text x="103.4" y="72.1">4</text>
<text x="103.4" y="74.7">2</text>
<text x="103.4" y="77.2">3</text>
<text x="116.1" y="74.7">5</text>
<text x="116.1" y="77.2">1</text>
<text x="137.1" y="74.7">10</text>
<text x="139.8" y="75.8">+</text>
<text x="150.4" y="72.1">8</text>
<text x="179.6" y="72.1">2</text>
<text x="179.6" y="77.2">3</text>
<text x="181.7" y="73.3">+</text>
<text x="185" y="74.1" transform="rotate(-90 185 74.1)">V+</text>
<text x="192.3" y="74.7">7</text>
<text x="232.8" y="75.5">H4</text>
<text x="236.5" y="75.5">gain</text>
<text x="236.7" y="72.5">500</text>
<text x="242.3" y="73.7" transform="rotate(-90 242.3 73.7)">3</text>
<text x="254" y="72.1">15</text>
<text x="254" y="74.7">14</text>
<text x="256.7" y="75.8">+</text>
<text x="266.7" y="72.1">12</text>
<text x="266.7" y="74.7">16</text>
<text x="294.6" y="72.1">12</text>
<text x="297.3" y="73.3">+</text>
<text x="86.3" y="78.3">R402</text>
<text x="87.6" y="80.9">220</text>
<text x="105.5" y="78.3">+</text>
<text x="161.3" y="79.6">C415</text>
<text x="161.4" y="82.1">100p</text>
<text x="183.9" y="81.4" transform="rotate(-90 183.9 81.4)">4</text>
<text x="185" y="78.6" transform="rotate(-90 185 78.6)">V-</text>
<text x="186.4" y="80.7" transform="rotate(-90 186.4 80.7)">1</text>
<text x="190.6" y="81.6">LM311</text>
<text x="191.2" y="79.1">U407</text>
<text x="240.5" y="82.1">GND</text>
<text x="252.7" y="80.9">R414</text>
<text x="252.7" y="83.4">220</text>
<text x="268.5" y="82.3">2</text>
<text x="275.3" y="79.4" transform="rotate(-90 275.3 79.4)">3</text>
<text x="279.4" y="82.1">Q403</text>
<text x="295.9" y="82.1">C421</text>
<text x="10.3" y="85.9">B</text>
<text x="91.9" y="89.8">GND</text>
<text x="144.5" y="88.3" transform="rotate(-90 144.5 88.3)">3</text>
<text x="184.7" y="88.2">GND</text>
<text x="275.3" y="87.1" transform="rotate(-90 275.3 87.1)">1</text>
<text x="279.4" y="84.7">2N7000</text>
<text x="295.9" y="84.7">470p</text>
<text x="408.2" y="85.9">B</text>
<text x="104.1" y="91">R403</text>
<text x="104.1" y="93.6">220</text>
<text x="116.8" y="91">C411</text>
<text x="117.5" y="93.6">2.2n</text>
<text x="133.4" y="93.6">2N7000</text>
<text x="135.8" y="91">Q401</text>
<text x="144.5" y="96" transform="rotate(-90 144.5 96)">1</text>
<text x="150.4" y="91.2">2</text>
<text x="248.2" y="92.3">GND</text>
<text x="170.1" y="98.7">C417</text>
<text x="170.3" y="101.2">100n</text>
<text x="273.6" y="96.1">GND</text>
<text x="290.1" y="96.1">GND</text>
<text x="99.6" y="106.3">GND</text>
<text x="123.7" y="106.3">GND</text>
<text x="142.7" y="106.3">GND</text>
<text x="158" y="102.5">+5V</text>
<text x="177" y="107.5">GND -12V</text>
<text x="177" y="107.5">GND</text>
<text x="290.1" y="103.7">+5V</text>
<text x="151.1" y="112.6">C413</text>
<text x="162.6" y="110.1">R407</text>
<text x="162.6" y="112.6">1k</text>
<text x="284.4" y="111.4">R421</text>
<text x="285.9" y="113.9">10k</text>
<text x="298.4" y="112.6">R424</text>
<text x="135.2" y="119.1">13</text>
<text x="146.6" y="119.1">12</text>
<text x="151.1" y="115.2">220p</text>
<text x="166.3" y="119.1">1</text>
<text x="177.7" y="119.1">2</text>
<text x="197.4" y="119.1">2</text>
<text x="204.2" y="116.3" transform="rotate(-90 204.2 116.3)">3</text>
<text x="208.3" y="119">Q402</text>
<text x="237" y="116.4">H2_BIAS</text>
<text x="299.2" y="115.2">10k</text>
<text x="319" y="119">H2_RAMP</text>
<text x="123" y="120.2">SYNC</text>
<text x="204.2" y="123.9" transform="rotate(-90 204.2 123.9)">1</text>
<text x="208.3" y="121.5">2N7000</text>
<text x="227.3" y="125.3">H8_OTA_IN</text>
<text x="258.4" y="124.1">U402C</text>
<text x="274.3" y="124.1">R418</text>
<text x="299.1" y="123.5">TL074</text>
<text x="138.4" y="129.1">74HC14</text>
<text x="139.1" y="126.6">U406F</text>
<text x="168.6" y="128.9">74HC14</text>
<text x="169.3" y="126.3">U406A</text>
<text x="207" y="127.9">R413</text>
<text x="207" y="130.4">1k</text>
<text x="234.3" y="130.9">RV402</text>
<text x="242.3" y="128.3" transform="rotate(-90 242.3 128.3)">1</text>
<text x="245" y="130.6">2</text>
<text x="254.6" y="130.6">4</text>
<text x="257.3" y="126.6">LM13700</text>
<text x="274.3" y="126.6">5.6k</text>
<text x="295.2" y="128">2</text>
<text x="298.9" y="126.1">U405A</text>
<text x="307.9" y="130.6">1</text>
<text x="10.3" y="135.9">C</text>
<text x="232.8" y="136.8">H2</text>
<text x="236.5" y="136.8">gain</text>
<text x="236.7" y="133.5">500</text>
<text x="242.3" y="134.7" transform="rotate(-90 242.3 134.7)">3</text>
<text x="254.6" y="133.1">2</text>
<text x="254.6" y="135.6">3</text>
<text x="256.7" y="136.8">+</text>
<text x="267.3" y="133.1">5</text>
<text x="267.3" y="135.6">1</text>
<text x="295.2" y="133.1">3</text>
<text x="297.3" y="134.2">+</text>
<text x="408.2" y="135.9">C</text>
<text x="148.6" y="139.3">C414</text>
<text x="148.7" y="141.8">100n</text>
<text x="164.3" y="143.1">+5V</text>
<text x="202.4" y="139.3">GND</text>
<text x="240.5" y="143.1">GND</text>
<text x="252.7" y="141.8">R415</text>
<text x="268.5" y="143.3">2</text>
<text x="275.3" y="140.4" transform="rotate(-90 275.3 140.4)">3</text>
<text x="279.4" y="143.1">Q404</text>
<text x="295.9" y="143.1">C422</text>
<text x="155.4" y="149.5">GND</text>
<text x="194.8" y="144.4">+5V</text>
<text x="252.7" y="144.4">220</text>
<text x="275.3" y="148" transform="rotate(-90 275.3 148)">1</text>
<text x="279.4" y="145.6">2N7000</text>
<text x="295.9" y="145.6">1n</text>
<text x="81.8" y="154.5">H6_RESET</text>
<text x="103.4" y="153.4">1</text>
<text x="103.4" y="156">2</text>
<text x="108.2" y="154.5">1CLK</text>
<text x="149.6" y="154.5">VCC</text>
<text x="156.2" y="153.4">14</text>
<text x="156.2" y="156">13</text>
<text x="188" y="154.5">C418</text>
<text x="199.4" y="152">R409</text>
<text x="199.4" y="154.5">1k</text>
<text x="248.2" y="153.3">GND</text>
<text x="81.7" y="157.1">H6_CLEAR</text>
<text x="103.4" y="158.5">3</text>
<text x="103.4" y="161">4</text>
<text x="108.2" y="157.1">1CLR</text>
<text x="108.2" y="159.6">1QA</text>
<text x="148.4" y="157.1">2CLK</text>
<text x="148.4" y="159.6">2CLR</text>
<text x="156.2" y="158.5">12</text>
<text x="156.2" y="161">11</text>
<text x="171.6" y="159.6">H8_CLEAR</text>
<text x="171.6" y="157.1">H8_RESET</text>
<text x="188" y="157.1">220p</text>
<text x="200.6" y="161">9</text>
<text x="212" y="161">8</text>
<text x="273.6" y="157.1">GND</text>
<text x="290.1" y="157.1">GND</text>
<text x="103.4" y="163.6">5</text>
<text x="103.4" y="166.1">6</text>
<text x="108.2" y="162.2">1QB</text>
<text x="108.2" y="164.7">1QC</text>
<text x="108.2" y="167.2">1QD</text>
<text x="149.4" y="164.7">2QB</text>
<text x="149.4" y="167.2">2QC</text>
<text x="149.6" y="162.2">2QA</text>
<text x="156.2" y="163.6">10</text>
<text x="156.8" y="166.1">9</text>
<text x="290.1" y="163.4">+5V</text>
<text x="103.4" y="168.7">7</text>
<text x="108.2" y="169.8">GND</text>
<text x="149.4" y="169.8">2QD</text>
<text x="156.8" y="168.7">8</text>
<text x="194.8" y="171">+5V</text>
<text x="203.2" y="171.3">74HC14</text>
<text x="203.8" y="168.8">U406D</text>
<text x="284.4" y="171">R422</text>
<text x="285.9" y="173.6">10k</text>
<text x="298.4" y="172.3">R425</text>
<text x="98.3" y="177.4">GND</text>
<text x="199.4" y="178.7">R410</text>
<text x="235.8" y="177.4">H3_BIAS</text>
<text x="299.2" y="174.9">10k</text>
<text x="319" y="178.7">H3_RAMP</text>
<text x="10.3" y="185.9">D</text>
<text x="188" y="181.2">C419</text>
<text x="188" y="183.7">220p</text>
<text x="199.4" y="181.2">1k</text>
<text x="227.3" y="185">H6_OTA_IN</text>
<text x="257.5" y="185.8">LM13700</text>
<text x="274.3" y="185">R419</text>
<text x="299" y="185.8">U405B</text>
<text x="299.3" y="183.2">TL074</text>
<text x="408.2" y="185.9">D</text>
<text x="200.6" y="187.7">5</text>
<text x="212" y="187.7">6</text>
<text x="234.3" y="190.6">RV403</text>
<text x="242.3" y="188" transform="rotate(-90 242.3 188)">1</text>
<text x="245" y="190.2">2</text>
<text x="254" y="190.2">13</text>
<text x="258.5" y="190.1">U403A</text>
<text x="274.3" y="187.6">5.6k</text>
<text x="295.2" y="187.7">6</text>
<text x="307.9" y="190.2">7</text>
<text x="203.2" y="197.7">74HC14</text>
<text x="203.8" y="195.2">U406C</text>
<text x="233" y="196.7">H3</text>
<text x="236.7" y="193.1">500</text>
<text x="236.7" y="196.7">gain</text>
<text x="242.3" y="194.4" transform="rotate(-90 242.3 194.4)">3</text>
<text x="254" y="192.8">15</text>
<text x="254" y="195.3">14</text>
<text x="256.7" y="196.4">+</text>
<text x="266.7" y="192.8">12</text>
<text x="266.7" y="195.3">16</text>
<text x="295.2" y="192.8">5</text>
<text x="297.3" y="193.9">+</text>
<text x="194.8" y="201.5">+5V</text>
<text x="240.5" y="202.8">GND</text>
<text x="252.7" y="201.5">R416</text>
<text x="268.5" y="202.9">2</text>
<text x="275.3" y="200.1" transform="rotate(-90 275.3 200.1)">3</text>
<text x="279.2" y="202.8">Q405</text>
<text x="295.9" y="202.8">C423</text>
<text x="199.4" y="209.1">R411</text>
<text x="252.7" y="204.1">220</text>
<text x="275.3" y="207.7" transform="rotate(-90 275.3 207.7)">1</text>
<text x="279.2" y="205.3">2N7000</text>
<text x="295.9" y="205.3">820p</text>
<text x="188" y="211.7">C420</text>
<text x="188" y="214.2">220p</text>
<text x="199.4" y="211.7">1k</text>
<text x="248.2" y="213">GND</text>
<text x="200.6" y="218.2">3</text>
<text x="212" y="218.2">4</text>
<text x="273.6" y="216.8">GND</text>
<text x="290.1" y="216.8">GND</text>
<text x="203.8" y="225.7">U406B</text>
<text x="45.6" y="233.3">+12V</text>
<text x="78.6" y="233.3">+12V</text>
<text x="112.9" y="233.3">+12V</text>
<text x="146.6" y="233.3">+5V</text>
<text x="203.2" y="228.2">74HC14</text>
<text x="10.3" y="235.9">E</text>
<text x="408.3" y="235.9">E</text>
<text x="29.2" y="244.7">C405</text>
<text x="48" y="244.5" transform="rotate(-90 48 244.5)">11</text>
<text x="62.2" y="244.7">C407</text>
<text x="81" y="244.5" transform="rotate(-90 81 244.5)">11</text>
<text x="96.5" y="244.7">C409</text>
<text x="115.3" y="243.9" transform="rotate(-90 115.3 243.9)">4</text>
<text x="128.2" y="246">C412</text>
<text x="29.3" y="247.2">100n</text>
<text x="49.1" y="248.1" transform="rotate(-90 49.1 248.1)">V+</text>
<text x="62.3" y="247.2">100n</text>
<text x="82.1" y="248.1" transform="rotate(-90 82.1 248.1)">V+</text>
<text x="82.6" y="248.5">U403E</text>
<text x="82.6" y="251.1">LM13700</text>
<text x="96.6" y="247.2">100n</text>
<text x="116.4" y="248.1" transform="rotate(-90 116.4 248.1)">V+</text>
<text x="116.8" y="248.5">U405E</text>
<text x="116.8" y="251.1">TL074</text>
<text x="128.4" y="248.5">100n</text>
<text x="148.3" y="246.4" transform="rotate(-90 148.3 246.4)">14</text>
<text x="243.2" y="246.1">11</text>
<text x="254.6" y="246.1">10</text>
<text x="36.1" y="254.9">GND</text>
<text x="48" y="255.3" transform="rotate(-90 48 255.3)">6</text>
<text x="49.1" y="252.6" transform="rotate(-90 49.1 252.6)">V-</text>
<text x="50.3" y="254.6">U402E</text>
<text x="50.3" y="257.1">LM13700</text>
<text x="69.1" y="254.9">GND</text>
<text x="81" y="255.3" transform="rotate(-90 81 255.3)">6</text>
<text x="82.1" y="252.6" transform="rotate(-90 82.1 252.6)">V-</text>
<text x="103.4" y="254.9">GND</text>
<text x="115.3" y="255.9" transform="rotate(-90 115.3 255.9)">11</text>
<text x="116.4" y="252.6" transform="rotate(-90 116.4 252.6)">V-</text>
<text x="135.1" y="256.1">GND</text>
<text x="149.5" y="252.5" transform="rotate(-90 149.5 252.5)">VCC</text>
<text x="154.9" y="257.4">74HC14</text>
<text x="154.9" y="254.9">U406G</text>
<text x="238" y="254.9">GND</text>
<text x="246.4" y="256.4">74HC14</text>
<text x="247" y="253.8">U406E</text>
<text x="29.2" y="262.5">C406</text>
<text x="62.2" y="262.5">C408</text>
<text x="96.5" y="262.5">C410</text>
<text x="149.5" y="261.9" transform="rotate(-90 149.5 261.9)">GND</text>
<text x="197.4" y="263.8">U402B</text>
<text x="214" y="263.8">U402D</text>
<text x="230.5" y="263.8">U403B</text>
<text x="247" y="263.8">U403D</text>
<text x="29.3" y="265">100n</text>
<text x="45.6" y="266.3">-12V</text>
<text x="62.3" y="265">100n</text>
<text x="78.6" y="266.3">-12V</text>
<text x="96.6" y="265">100n</text>
<text x="112.9" y="266.3">-12V</text>
<text x="148.3" y="266.1" transform="rotate(-90 148.3 266.1)">7</text>
<text x="196.3" y="266.3">LM13700</text>
<text x="212.8" y="266.3">LM13700</text>
<text x="229.3" y="266.3">LM13700</text>
<text x="245.8" y="266.3">LM13700</text>
<text x="36.1" y="272.6">GND</text>
<text x="69.1" y="272.6">GND</text>
<text x="103.4" y="272.6">GND</text>
<text x="146.6" y="273.9">GND</text>
<text x="196.2" y="272.8">10</text>
<text x="199.2" y="270.1">V+</text>
<text x="203.1" y="275.3">9</text>
<text x="213.3" y="272.8">7</text>
<text x="215.7" y="270.1">V+</text>
<text x="219.6" y="275.3">8</text>
<text x="229.2" y="272.8">10</text>
<text x="232.2" y="270.1">V+</text>
<text x="236.1" y="275.3">9</text>
<text x="246.3" y="272.8">7</text>
<text x="248.8" y="270.1">V+</text>
<text x="252.7" y="275.3">8</text>
<text x="10.3" y="285.9">F</text>
<text x="35" y="286.9">1</text>
<text x="85" y="286.9">2</text>
<text x="135" y="286.9">3</text>
<text x="185" y="286.9">4</text>
<text x="235" y="286.9">5</text>
<text x="285" y="286.9">6</text>
<text x="335" y="286.9">7</text>
<text x="385" y="286.9">8</text>
<text x="408.3" y="285.9">F</text>
</g>
<g font-size="1.7">
<text x="314.3" y="261.3">2026.</text>
<text x="382.8" y="261.3">Non-commercial</text>
<text x="399.3" y="261.3">use</text>
<text x="403.5" y="261.3">only</text>
</g>
<g font-size=".9">
<text x="187.2" y="77.3" transform="rotate(-90 187.2 77.3)">GND</text>
<text x="187.2" y="74.5" transform="rotate(-90 187.2 74.5)">BAL</text>
</g>
<g font-size=".7">
<text x="105.5" y="75.4">DIODE_BIAS</text>
<text x="189.7" y="76" transform="rotate(-90 189.7 76)">STRB</text>
<text x="256.7" y="72.9">DIODE_BIAS</text>
<text x="256.7" y="133.8">DIODE_BIAS</text>
<text x="256.7" y="193.5">DIODE_BIAS</text>
</g>
</svg>
